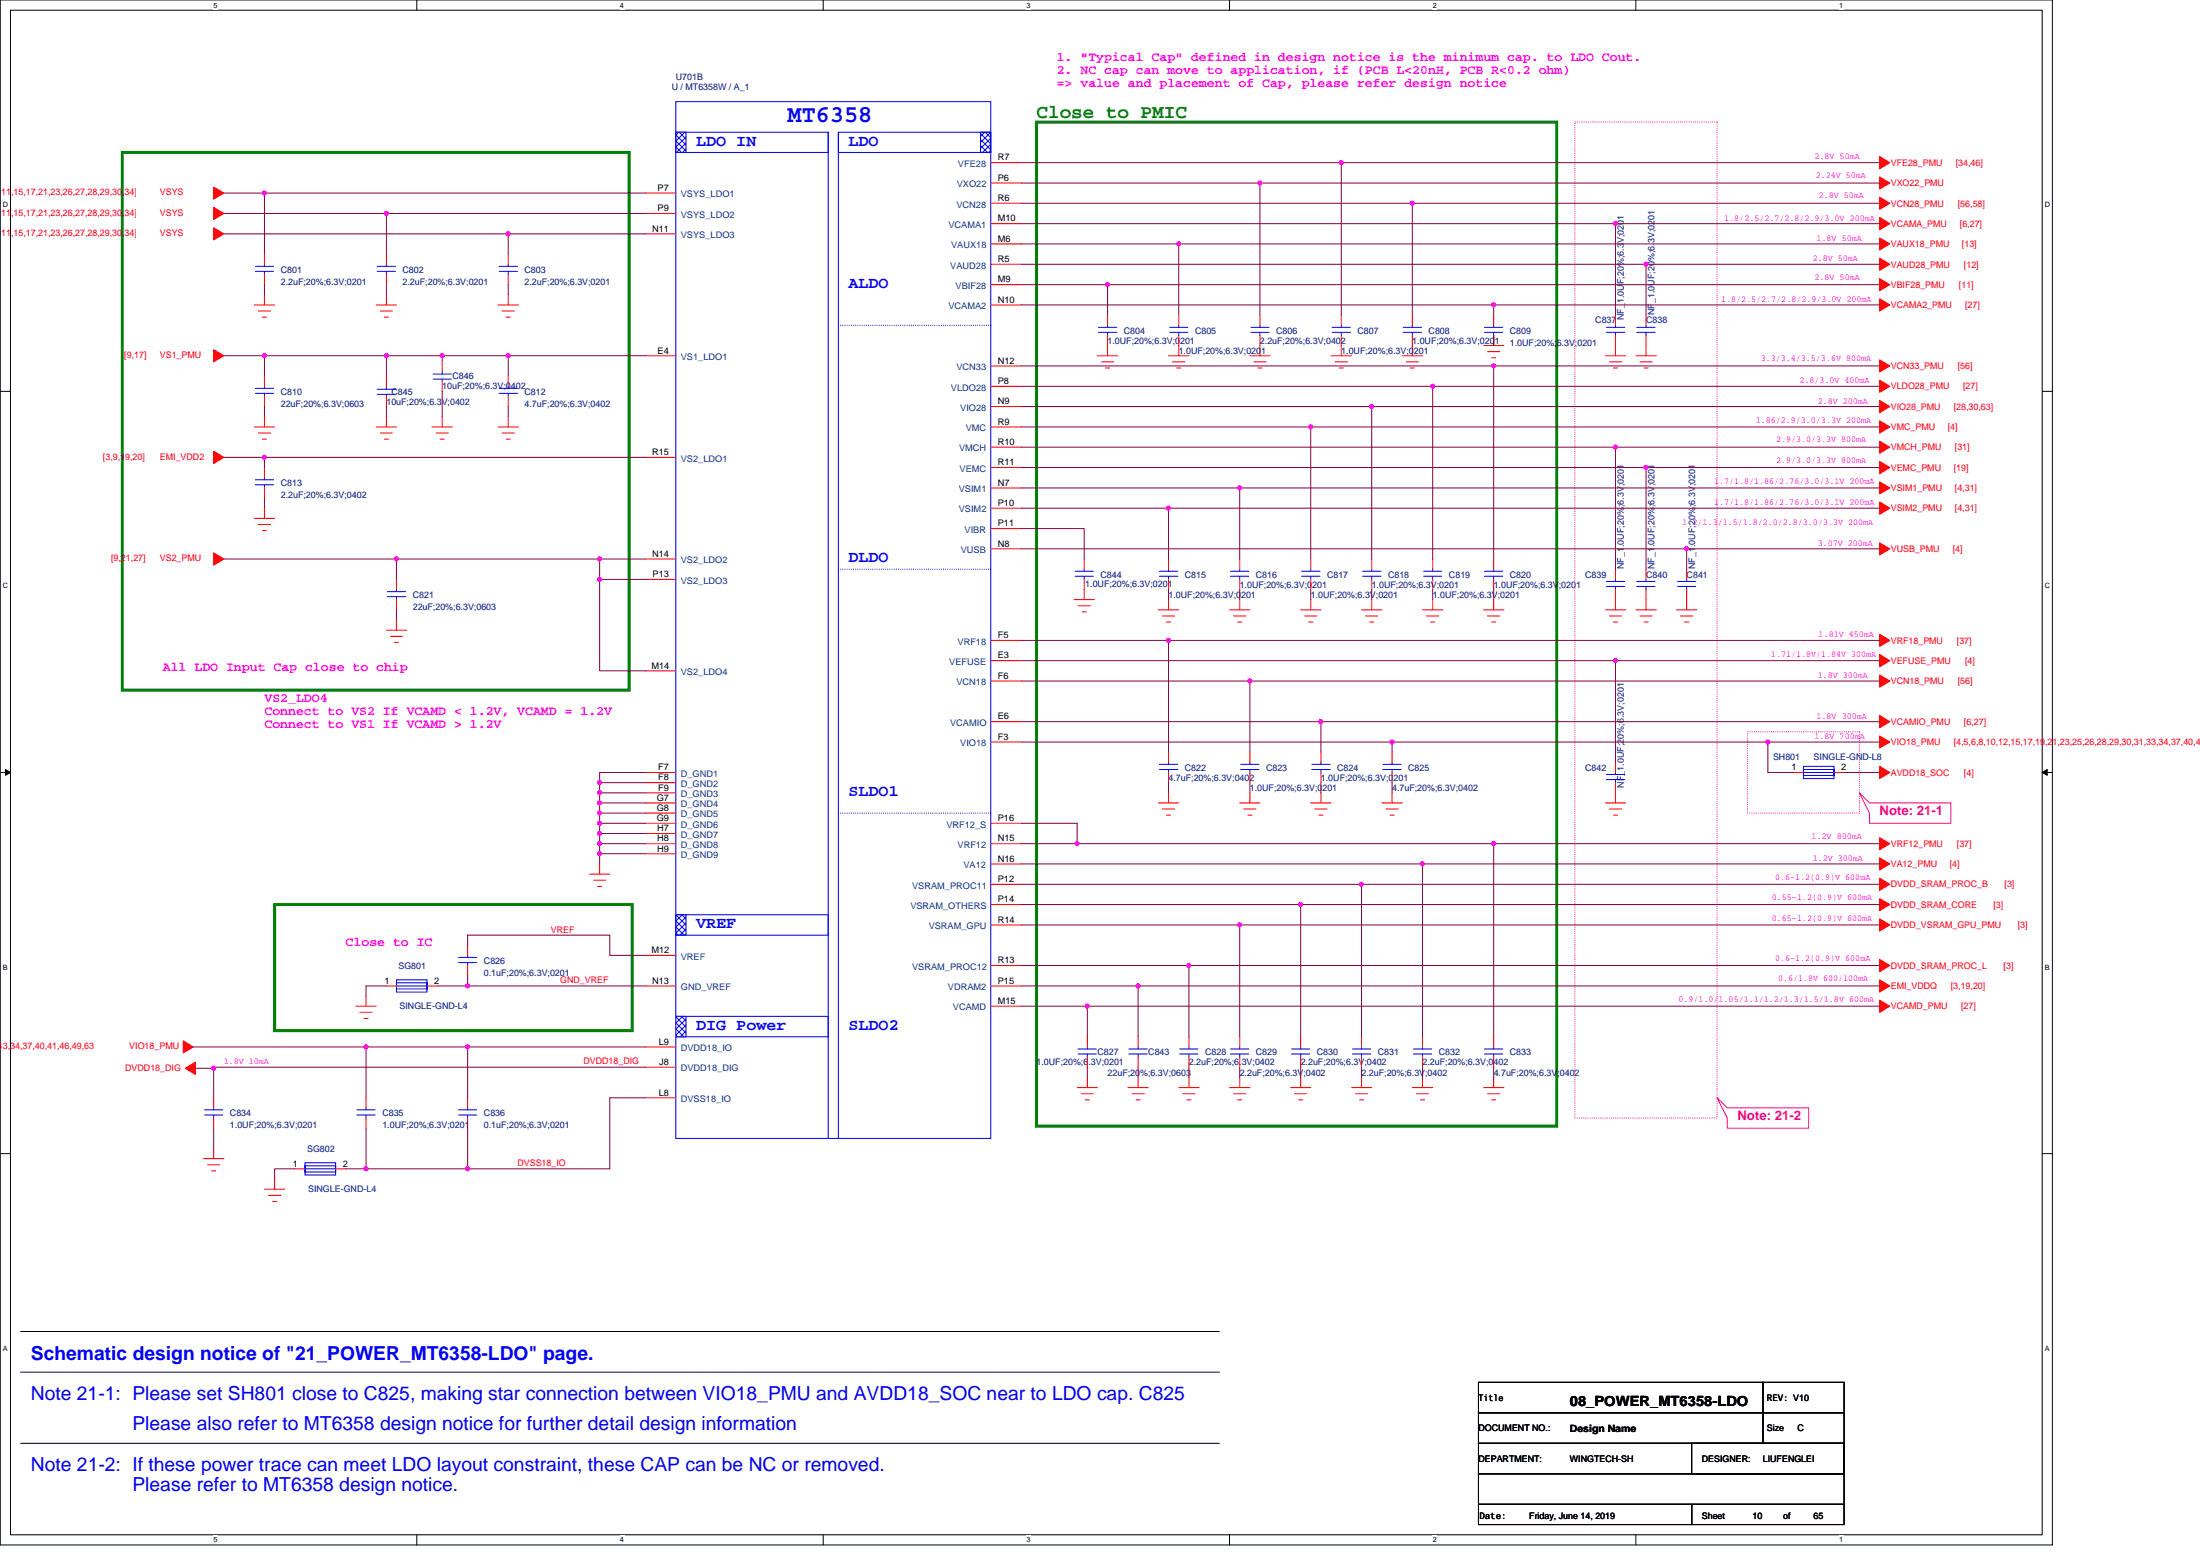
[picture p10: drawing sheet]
<svg xmlns="http://www.w3.org/2000/svg" width="297mm" height="210mm" viewBox="0 0 297 210" stroke-linecap="round" stroke-linejoin="round" font-family="sans-serif">
<path d="M0 0h277.1v208.5h-277.1zM1.4 1.4h274.3v205.7h-274.3z" fill="none" stroke="#000" stroke-width=".14"/>
<g fill="#fff">
<path d="M28.8 .1h.6v1.1h-.6z"/>
<path d="M28.8 207.3h.6v1.1h-.6z"/>
</g>
<path d="M56.3 0v1.4M56.3 207.1v1.4" fill="none" stroke="#000" stroke-width=".14"/>
<g fill="#fff">
<path d="M83.7 .1h.6v1.1h-.6z"/>
<path d="M83.7 207.3h.6v1.1h-.6z"/>
</g>
<path d="M111.1 0v1.4M111.1 207.1v1.4" fill="none" stroke="#000" stroke-width=".14"/>
<g fill="#fff">
<path d="M138.6 .1h.5v1.1h-.5z"/>
<path d="M138.6 207.3h.5v1.1h-.5z"/>
</g>
<path d="M166 0v1.4M166 207.1v1.4" fill="none" stroke="#000" stroke-width=".14"/>
<g fill="#fff">
<path d="M193.4 .1h.6v1.1h-.6z"/>
<path d="M193.4 207.3h.6v1.1h-.6z"/>
</g>
<path d="M220.9 0v1.4M220.9 207.1v1.4" fill="none" stroke="#000" stroke-width=".14"/>
<g fill="#fff">
<path d="M248.3 .1h.6v1.1h-.6z"/>
<path d="M248.3 207.3h.6v1.1h-.6z"/>
<path d="M.4 27.1h.7v1.1h-.7z"/>
<path d="M276.1 27.1h.7v1.1h-.7z"/>
<path d="M.4 78.5h.7v1.1h-.7z"/>
<path d="M276.1 78.5h.7v1.1h-.7z"/>
</g>
<path d="M0 52.8h1.4M275.7 52.8h1.4" fill="none" stroke="#000" stroke-width=".14"/>
<g fill="#fff">
<path d="M.4 130h.7v1.1h-.7z"/>
<path d="M276.1 130h.7v1.1h-.7z"/>
</g>
<path d="M0 104.2h1.4M275.7 104.2h1.4" fill="none" stroke="#000" stroke-width=".14"/>
<path d="M.7 103.8l.7 .4-.7 .4zM275.7 104.2l.7-.4v.8z" fill="#000" stroke="#000" stroke-width=".14"/>
<g fill="#fff">
<path d="M.4 181.4h.7v1.1h-.7z"/>
<path d="M276.1 181.4h.7v1.1h-.7z"/>
</g>
<g fill="none" stroke="#000" stroke-width=".14">
<path d="M0 155.7h1.4M275.7 155.7h1.4M2.8 179.7h161.8M2.8 185.2h161.8M2.8 194.8h161.8M199.6 186.5h38.4v4.1h-38.4zM199.6 190.6h38.4v4.2h-38.4zM199.6 198.9h49.4v4.1h-49.4zM199.6 194.8h49.4v4.1h-49.4zM228.4 194.8h20.6v4.1h-20.6zM238 186.5h11v4.1h-11zM238 190.6h11v4.2h-11z"/>
<path d="M199.6 203h28.8v2.7h-28.8zM228.4 203h20.6v2.7h-20.6z"/>
</g>
<path d="M140 16.5h70.2v135.5h-70.2zM16.5 20.6h68.4v72.5h-68.4zM37.1 122.1h48.3v17h-48.3z" fill="none" stroke="#008000" stroke-width=".4"/>
<path d="M212.6 16.5h19.2v134.4h-19.2zM236 98.8h15.1v10.9h-15.1z" fill="none" stroke="#ff0080" stroke-width=".14" stroke-dasharray="0 .3"/>
<path d="M251.1 107l1.3 1.4h11v2.7h-11v-1.4zM231.8 148.1l1.4 1.4h11v2.8h-11v-1.4z" fill="none" stroke="#ff0080" stroke-width=".14"/>
<g fill="none" stroke="#f00" stroke-width=".14">
<path d="M35.7 39.8v1.3M52.2 39.8v1.3M68.6 39.8v1.3M68.6 34.3v1.4M68.6 37v1.4M34.3 41.1h2.8M34.3 57.6h2.8M34.9 42h1.6M34.9 58.4h1.6M35.4 42.8h.6M35.4 59.3h.6M35.7 56.2v1.4"/>
<path d="M35.7 50.8v1.3M35.7 53.5v1.4M50.8 41.1h2.7M50.8 57.6h2.7M51.3 42h1.7M51.3 58.4h1.7M51.9 42.8h.5M51.9 59.3h.5M52.2 56.2v1.4M52.2 53.5v1.4M52.2 50.8v1.3M58.3 57.6h2.8"/>
<path d="M58.9 58.4h1.6M59.4 59.3h.6M59.7 56.2v1.4M67.2 41.1h2.8M67.2 57.6h2.8M67.8 42h1.6M67.8 58.4h1.6M68.3 42.8h.6M68.3 59.3h.6M68.6 56.2v1.4M68.6 50.8v1.3M68.6 53.5v1.4"/>
<path d="M148.2 48h2.7M148.7 48.8h1.7M149.3 49.7h.5M149.5 45.3v2.7M149.5 42.5v1.4M157.8 48h2.7M158.3 48.8h1.7M158.9 49.7h.5M159.1 45.3v2.7M159.1 42.5v1.4M168.8 48h2.7M169.3 48.8h1.6"/>
<path d="M169.8 49.7h.6M170.1 45.3v2.7M170.1 42.5v1.4M179.7 48h2.8M180.3 48.8h1.6M180.8 49.7h.6M181.1 45.3v2.7M181.1 42.5v1.4M189.3 48h2.8M189.9 48.8h1.6M190.4 49.7h.6M190.7 45.3v2.7"/>
<path d="M190.7 42.5v1.4M200.3 46.6h2.7M200.8 47.5h1.7M201.4 48.3h.5M201.7 45.3v1.3M216.8 48h2.7M217.3 48.8h1.6M217.8 49.7h.6M218.1 46.6v1.4M220.9 48h2.7M221.4 48.8h1.7M222 49.7h.5"/>
<path d="M222.2 45.3v2.7M222.2 42.5v1.4M34.3 70h2.8M34.9 70.8h1.6M35.4 71.6h.6M35.7 68.6v1.4M35.7 63.1v1.4M35.7 65.8v1.4M53.5 78.2v1.4M146.4 78.2v2.7M146.4 75.4v1.4M157.8 75.4v1.4"/>
<path d="M157.8 78.2v1.4M167.4 75.4v1.4M167.4 78.2v1.4M177 75.4v1.4M177 78.2v1.4M185.2 75.4v1.4M185.2 78.2v1.4M193.4 75.4v1.4M193.4 78.2v1.4M227.7 79.6v2.7M227.7 76.8v1.4M52.2 85h2.7"/>
<path d="M52.7 85.9h1.7M53.3 86.7h.5M53.5 83.7v1.3M53.5 80.9v1.4M145 80.9h2.8M145.6 81.7h1.6M146.1 82.6h.6M156.4 82.3h2.7M156.9 83.1h1.7M157.5 83.9h.5M157.8 80.9v1.4M166 82.3h2.8"/>
<path d="M166.6 83.1h1.6M167.1 83.9h.6M167.4 80.9v1.4M175.6 82.3h2.7M176.2 83.1h1.6M176.7 83.9h.5M177 80.9v1.4M183.8 82.3h2.8M184.4 83.1h1.6M184.9 83.9h.6M185.2 80.9v1.4M192.1 82.3h2.7"/>
<path d="M192.6 83.1h1.7M193.2 83.9h.5M193.4 80.9v1.4M200.3 82.3h2.7M200.8 83.1h1.7M201.4 83.9h.5M201.7 80.9v1.4M216.8 82.3h2.7M217.3 83.1h1.6M217.8 83.9h.6M218.1 80.9v1.4M220.9 82.3h2.7"/>
<path d="M221.4 83.1h1.7M222 83.9h.5M222.2 80.9v1.4M226.4 82.3h2.7M226.9 83.1h1.7M227.5 83.9h.5M79.6 118h2.7M80.2 118.8h1.6M80.7 119.6h.5M81 116.6v1.4M156.4 108.4h2.7M156.9 109.2h1.7"/>
<path d="M157.5 110h.5M157.8 107v1.4M157.8 101.5v1.4M157.8 104.2v1.4M167.4 108.4h2.7M167.9 109.2h1.7M168.5 110h.5M168.8 107v1.4M168.8 101.5v1.4M168.8 104.2v1.4M177 108.4h2.7M177.5 109.2h1.7"/>
<path d="M178.1 110h.5M178.3 107v1.4M186.6 108.4h2.7M187.1 109.2h1.7M187.7 110h.5M188 107v1.4M188 101.5v1.4M188 104.2v1.4M216.8 108.4h2.7M217.3 109.2h1.6M217.8 110h.6M218.1 105.6v2.8"/>
<path d="M218.1 102.9v1.3M242.1 104.2h1.4M247.6 104.2h1.4M48 135.8h2.8M48.6 136.6h1.6M49.1 137.4h.6M49.4 134.4v1.4M146.8 139.9v1.4M153.7 139.9v1.4M160.5 139.9v1.4M167.4 139.9v1.4M175.6 139.9v1.4"/>
<path d="M183.8 139.9v1.4M192.1 139.9v1.4M201.7 139.9v1.4M27.5 156.4h2.7M28 157.2h1.7M28.6 158h.5M28.8 155v1.4M28.8 148.1v1.4M28.8 150.9v1.4M37.1 159.1v1.4M39.8 157.7h1.4M45.3 157.7h1.4"/>
<path d="M63.1 148.1v1.4M63.1 150.9v1.4M145.4 146.8h2.8M146 147.6h1.6M146.5 148.4h.6M146.8 145.4v1.4M146.8 142.6v1.4M152.3 146.8h2.7M152.8 147.6h1.7M153.4 148.4h.5M153.7 145.4v1.4M153.7 142.6v1.4"/>
<path d="M159.1 146.8h2.8M159.7 147.6h1.6M160.2 148.4h.6M160.5 145.4v1.4M160.5 142.6v1.4M166 146.8h2.8M166.6 147.6h1.6M167.1 148.4h.6M167.4 145.4v1.4M167.4 142.6v1.4M174.2 146.8h2.8M174.8 147.6h1.6"/>
<path d="M175.3 148.4h.6M175.6 145.4v1.4M175.6 142.6v1.4M182.5 146.8h2.7M183 147.6h1.7M183.6 148.4h.5M183.8 145.4v1.4M183.8 142.6v1.4M190.7 146.8h2.7M191.2 147.6h1.7M191.8 148.4h.5M192.1 145.4v1.4"/>
<path d="M192.1 142.6v1.4M200.3 146.8h2.7M200.8 147.6h1.7M201.4 148.4h.5M201.7 145.4v1.4M201.7 142.6v1.4M35.7 160.5h2.8M36.3 161.3h1.6M36.8 162.1h.6"/>
</g>
<g fill="#f00" stroke="#f00" stroke-width=".14">
<path d="M28.8 47.2l1.4 .8-1.4 .8z"/>
<path d="M28.8 25.3l1.4 .8-1.4 .8z"/>
<path d="M28.8 28l1.4 .8-1.4 .8z"/>
<path d="M28.8 30.7l1.4 .9-1.4 .8z"/>
<path d="M28.8 60.9l1.4 .8-1.4 .8z"/>
<path d="M28.8 74.6l1.4 .8-1.4 .9z"/>
<path d="M24.7 140.5l1.4 .8-1.4 .8z"/>
<path d="M253.8 21.1l1.4 .8-1.4 .9z"/>
<path d="M253.8 23.9l1.4 .8-1.4 .8z"/>
<path d="M253.8 26.6l1.4 .8-1.4 .9z"/>
<path d="M253.8 29.4l1.4 .8-1.4 .8z"/>
<path d="M253.8 32.1l1.4 .8-1.4 .8z"/>
<path d="M253.8 34.8l1.4 .9-1.4 .8z"/>
<path d="M253.8 37.6l1.4 .8-1.4 .8z"/>
<path d="M253.8 40.3l1.4 .8-1.4 .9z"/>
<path d="M253.8 48.6l1.4 .8-1.4 .8z"/>
<path d="M253.8 51.3l1.4 .8-1.4 .8z"/>
<path d="M253.8 54l1.4 .9-1.4 .8z"/>
<path d="M253.8 56.8l1.4 .8-1.4 .8z"/>
<path d="M253.8 59.5l1.4 .8-1.4 .9z"/>
<path d="M253.8 62.3l1.4 .8-1.4 .8z"/>
<path d="M253.8 65l1.4 .8-1.4 .9z"/>
<path d="M253.8 67.8l1.4 .8-1.4 .8z"/>
<path d="M253.8 73.3l1.4 .8-1.4 .8z"/>
<path d="M253.8 85.6l1.4 .8-1.4 .8z"/>
<path d="M253.8 88.3l1.4 .9-1.4 .8z"/>
<path d="M253.8 91.1l1.4 .8-1.4 .8z"/>
<path d="M253.8 96.6l1.4 .8-1.4 .8z"/>
<path d="M253.8 99.3l1.4 .8-1.4 .8z"/>
<path d="M253.8 103.4l1.4 .8-1.4 .9z"/>
<path d="M253.8 113l1.4 .9-1.4 .8z"/>
<path d="M253.8 115.8l1.4 .8-1.4 .8z"/>
<path d="M253.8 118.5l1.4 .8-1.4 .9z"/>
<path d="M253.8 121.3l1.4 .8-1.4 .8z"/>
<path d="M253.8 124l1.4 .8-1.4 .8z"/>
<path d="M253.8 129.5l1.4 .8-1.4 .8z"/>
<path d="M253.8 135l1.4 .8-1.4 .8z"/>
<path d="M25 144.2l1.4-.9v1.7z"/>
<path d="M253.8 132.2l1.4 .9-1.4 .8z"/>
</g>
<g fill="none" stroke="#00f" stroke-width=".14">
<path d="M91.2 17.8h20.6v2.8h-20.6zM67.4 36.6h2.5M67.4 35.9h2.5M68.6 35.7v.2M68.6 36.6v.4M34.5 53.1h2.4M34.5 52.4h2.4M35.7 52.1v.3M35.7 53.1v.4M50.9 52.5h2.5M50.9 53.2h2.5M52.2 53.2v.3"/>
<path d="M52.2 52.1v.4M67.4 53.1h2.5M67.4 52.4h2.5M68.6 52.1v.3M68.6 53.1v.4M148.3 44.9h2.5M148.3 44.2h2.5M149.5 43.9v.3M149.5 44.9v.4M157.9 44.9h2.5M157.9 44.2h2.5M159.1 43.9v.3"/>
<path d="M159.1 44.9v.4M168.9 44.9h2.5M168.9 44.2h2.5M170.1 43.9v.3M170.1 44.9v.4M179.8 44.9h2.5M179.8 44.2h2.5M181.1 43.9v.3M181.1 44.9v.4M189.5 44.9h2.4M189.5 44.2h2.4M190.7 43.9v.3"/>
<path d="M190.7 44.9v.4M221 44.9h2.5M221 44.2h2.5M222.2 43.9v.3M222.2 44.9v.4M34.5 65.4h2.4M34.5 64.7h2.4M35.7 64.5v.2M35.7 65.4v.4M52.3 79.8h2.5M53.5 79.6v.2M145.2 77.8h2.4"/>
<path d="M145.2 77.1h2.4M146.4 76.8v.3M146.4 77.8v.4M156.5 77.8h2.5M156.5 77.1h2.5M157.8 76.8v.3M157.8 77.8v.4M166.1 77.8h2.5M166.1 77.1h2.5M167.4 76.8v.3M167.4 77.8v.4M175.7 77.8h2.5"/>
<path d="M175.7 77.1h2.5M177 76.8v.3M177 77.8v.4M184 77.8h2.5M184 77.1h2.5M185.2 76.8v.3M185.2 77.8v.4M192.2 77.8h2.5M192.2 77.1h2.5M193.4 76.8v.3M193.4 77.8v.4M226.5 79.1h2.5"/>
<path d="M226.5 78.5h2.5M227.7 78.2v.3M227.7 79.1v.5M52.3 80.5h2.5M53.5 80.5v.4M156.5 103.8h2.5M156.5 103.1h2.5M157.8 102.9v.2M157.8 103.8v.4M167.5 103.8h2.5M167.5 103.1h2.5M168.8 102.9v.2"/>
<path d="M168.8 103.8v.4M186.7 103.8h2.5M186.7 103.1h2.5M188 102.9v.2M188 103.8v.4M216.9 105.2h2.5M216.9 104.5h2.5M218.1 104.2v.3M218.1 105.2v.4M243.5 104.2h4.1M243.5 103.8h4.1v.8h-4.1zM243.5 103.4h4.1v1.7h-4.1z"/>
<path d="M27.6 150.5h2.5M27.6 149.8h2.5M28.8 149.5v.3M28.8 150.5v.4M41.2 157.7h4.1M41.2 157.3h4.1v.9h-4.1zM41.2 156.9h4.1v1.7h-4.1zM61.9 150.5h2.5M61.9 149.8h2.5M63.1 149.5v.3M63.1 150.5v.4M145.6 142.2h2.4"/>
<path d="M145.6 141.6h2.4M146.8 141.3v.3M146.8 142.2v.4M152.4 142.2h2.5M152.4 141.6h2.5M153.7 141.3v.3M153.7 142.2v.4M159.3 142.2h2.5M159.3 141.6h2.5M160.5 141.3v.3M160.5 142.2v.4M166.1 142.2h2.5"/>
<path d="M166.1 141.6h2.5M167.4 141.3v.3M167.4 142.2v.4M174.4 142.2h2.4M174.4 141.6h2.4M175.6 141.3v.3M175.6 142.2v.4M182.6 142.2h2.5M182.6 141.6h2.5M183.8 141.3v.3M183.8 142.2v.4M190.8 142.2h2.5"/>
<path d="M190.8 141.6h2.5M192.1 141.3v.3M192.1 142.2v.4M200.4 142.2h2.5M200.4 141.6h2.5M201.7 141.3v.3M201.7 142.2v.4"/>
</g>
<path d="M132.4 17.8h1.4v2.8h-1.4z" fill="#fff"/>
<path d="M132.4 17.8h1.4v2.8h-1.4z" fill-rule="evenodd" fill="#00f" stroke="#00f" stroke-width=".14"/>
<path d="M91.2 17.8h1.4v2.8h-1.4z" fill="#fff"/>
<path d="M91.2 17.8h1.4v2.8h-1.4z" fill-rule="evenodd" fill="#00f" stroke="#00f" stroke-width=".14"/>
<path d="M91.2 13.7h42.6v139.9h-42.6zM111.8 17.8v135.8M113.2 17.8h20.6v2.8h-20.6zM113.2 17.8v135.8" fill="none" stroke="#00f" stroke-width=".14"/>
<path d="M113.2 43.9h20.6M133.8 43.9h.1M113.2 76.8h20.6M133.8 76.8h.1M113.2 109.7h20.6M133.8 109.7h.1" fill="none" stroke="#00f" stroke-width=".14" stroke-dasharray="0 .3"/>
<path d="M91.2 123.4h1.4v2.8h-1.4z" fill="#fff"/>
<path d="M91.2 123.4h1.4v2.8h-1.4z" fill-rule="evenodd" fill="#00f" stroke="#00f" stroke-width=".14"/>
<path d="M91.2 123.4h20.6v2.8h-20.6zM91.2 137.2h20.6v2.7h-20.6z" fill="none" stroke="#00f" stroke-width=".14"/>
<path d="M91.2 137.2h1.4v2.7h-1.4z" fill="#fff"/>
<path d="M91.2 137.2h1.4v2.7h-1.4z" fill-rule="evenodd" fill="#00f" stroke="#00f" stroke-width=".14"/>
<g fill="none" stroke="#f00" stroke-width=".14">
<path d="M35.7 34.3v1.4M35.7 37v1.4M52.2 34.3v1.4M52.2 37v1.4M87.1 26.1h4.1M87.1 28.8h4.1M87.1 31.6h4.1M133.8 38.4h4.1M133.8 27.4h4.1M133.8 30.2h4.1M133.8 24.7h4.1M133.8 32.9h4.1"/>
<path d="M133.8 35.7h4.1M133.8 21.9h4.1M59.7 51.4v1.4M59.7 48.7v1.4M87.1 48h4.1M133.8 52.1h4.1M133.8 57.6h4.1M133.8 54.9h4.1M133.8 49.4h4.1M133.8 41.1h4.1M201.7 42.5v1.4M201.7 45.3v1.3"/>
<path d="M218.1 42.5v1.4M218.1 45.3v1.3M87.1 61.7h4.1M87.1 75.4h4.1M87.1 78.2h4.1M133.8 60.3h4.1M133.8 65.8h4.1M133.8 68.6h4.1M133.8 63.1h4.1M133.8 74.1h4.1M133.8 71.3h4.1M201.7 75.4v1.4"/>
<path d="M201.7 78.2v1.4M218.1 76.8v1.4M218.1 79.6v1.3M222.2 76.8v1.4M222.2 79.6v1.3M87.1 90.5h4.1M133.8 86.4h4.1M133.8 91.9h4.1M133.8 89.2h4.1M133.8 97.4h4.1M87.1 104.2h4.1M87.1 105.6h4.1"/>
<path d="M87.1 107h4.1M87.1 108.4h4.1M87.1 109.7h4.1M87.1 111.1h4.1M87.1 112.5h4.1M87.1 113.9h4.1M87.1 115.2h4.1M133.8 100.1h4.1M133.8 113.9h4.1M133.8 119.3h4.1M133.8 116.6h4.1M133.8 111.1h4.1"/>
<path d="M178.3 101.5v1.4M178.3 104.2v1.4M52.2 133.1h1.3M57.7 133.1h1.3M63.1 127.6v1.3M63.1 130.3v1.4M87.1 128.9h4.1M87.1 133.1h4.1M133.8 130.3h4.1M133.8 122.1h4.1M133.8 124.8h4.1M133.8 133.1h4.1"/>
<path d="M133.8 135.8h4.1M49.4 148.1v1.4M49.4 150.9v1.4M87.1 141.3h4.1M87.1 144h4.1M87.1 148.1h4.1"/>
</g>
<g fill="none" stroke="#00f" stroke-width=".14">
<path d="M34.5 36.6h2.4M34.5 35.9h2.4M35.7 35.7v.2M35.7 36.6v.4M50.9 36.6h2.5M50.9 35.9h2.5M52.2 35.7v.2M52.2 36.6v.4M58.5 50.5h2.4M58.5 51.2h2.4M59.7 51.2v.2M59.7 50.1v.4"/>
<path d="M200.4 44.9h2.5M200.4 44.2h2.5M201.7 43.9v.3M201.7 44.9v.4M216.9 44.9h2.5M216.9 44.2h2.5M218.1 43.9v.3M218.1 44.9v.4M200.4 77.8h2.5M200.4 77.1h2.5M201.7 76.8v.3M201.7 77.8v.4"/>
<path d="M216.9 79.1h2.5M216.9 78.5h2.5M218.1 78.2v.3M218.1 79.1v.5M221 79.1h2.5M221 78.5h2.5M222.2 78.2v.3M222.2 79.1v.5M177.1 103.8h2.5M177.1 103.1h2.5M178.3 102.9v.2M178.3 103.8v.4"/>
<path d="M53.5 132.6h4.2v.9h-4.2zM53.5 132.2h4.2v1.7h-4.2zM53.5 133.1h4.2M61.9 129.9h2.5M61.9 129.2h2.5M63.1 128.9v.3M63.1 129.9v.4M48.2 150.5h2.4M48.2 149.8h2.4M49.4 149.5v.3M49.4 150.5v.4"/>
</g>
<g fill="none" stroke="#800040" stroke-width=".14">
<path d="M30.2 26.1h5.5M30.2 31.6h38.4M30.2 28.8h22M35.7 26.1h51.4M35.7 26.1v8.2M35.7 38.4v1.4M52.2 28.8h34.9M52.2 38.4v1.4M52.2 28.8v5.5M68.6 31.6v2.7M68.6 31.6h18.5M68.6 38.4v1.4"/>
<path d="M137.9 35.7h84.3M137.9 38.4h11.6M137.9 24.7h32.2M137.9 27.4h52.8M137.9 32.9h21.2M137.9 21.9h43.2M137.9 30.2h80.2M149.5 38.4v4.1M149.5 38.4h104.3M159.1 32.9h94.7M159.1 32.9v9.6M170.1 24.7v17.8"/>
<path d="M170.1 24.7h83.7M181.1 21.9h72.7M181.1 21.9v20.6M190.7 27.4h63.1M190.7 27.4v15.1M253.8 30.2h-35.7v12.3M253.8 35.7h-31.6v6.8M30.2 48h5.5v2.8M35.7 54.9v1.3M35.7 48h16.5M52.2 48v2.8M52.2 48h7.5"/>
<path d="M52.2 54.9v1.3M59.7 52.8v3.4M68.6 48v2.8M68.6 48h18.5M68.6 54.9v1.3M68.6 48h-8.9v.7M137.9 54.9h47.3M137.9 52.1h55.5M137.9 57.6h39.1M137.9 41.1h63.8M137.9 49.4h63.8M177 57.6h76.8"/>
<path d="M177 57.6v17.8M185.2 54.9v20.5M185.2 54.9h68.6M193.4 52.1v23.3M193.4 52.1h60.4M201.7 49.4h52.1M201.7 41.1h52.1M201.7 49.4v26M201.7 45.3v1.3M201.7 41.1v1.4M30.2 75.4h23.3M30.2 61.7h5.5"/>
<path d="M35.7 67.2v1.4M35.7 61.7v1.4M35.7 61.7h51.4M53.5 75.4h27.5M53.5 75.4v2.8M81 75.4v2.8h6.1M81 75.4h6.1M81 78.2v12.3h6.1M137.9 63.1h84.3M137.9 68.6h19.9M137.9 71.3h8.5v4.1M137.9 74.1h89.8"/>
<path d="M137.9 65.8h29.5M137.9 60.3h80.2M157.8 68.6v6.8M157.8 79.6v1.3M157.8 68.6h96M167.4 65.8v9.6M167.4 65.8h86.4M167.4 79.6v1.3M177 79.6v1.3M185.2 79.6v1.3M193.4 79.6v1.3M201.7 79.6v1.3"/>
<path d="M253.8 74.1h-26.1v2.7M253.8 60.3h-35.7v16.5M253.8 63.1h-31.6v13.7M53.5 82.3v1.4M137.9 86.4h19.9M137.9 97.4h40.4M137.9 91.9h30.9M137.9 89.2h80.2M157.8 86.4v15.1M157.8 86.4h96M168.8 91.9h85M168.8 91.9v9.6"/>
<path d="M178.3 97.4v4.1M178.3 97.4h75.5M253.8 89.2h-35.7v13.7M81 115.2h6.1M81 115.2v1.4M81 113.9v1.3M81 112.5v1.4M81 111.1v1.4M81 109.7v1.4M81 108.4v1.3M81 107v1.4M81 105.6v1.4"/>
<path d="M81 113.9h6.1M81 112.5h6.1M81 111.1h6.1M81 109.7h6.1M81 108.4h6.1M81 107h6.1M81 105.6h6.1M87.1 104.2h-6.1v1.4M137.9 116.6h54.2M137.9 111.1h7.5v2.8h56.3M137.9 113.9h7.5M137.9 119.3h45.9"/>
<path d="M137.9 100.1h50.1M157.8 105.6v1.4M168.8 105.6v1.4M178.3 105.6v1.4M183.8 119.3v20.6M183.8 119.3h70M188 100.1h50.7M188 105.6v1.4M188 100.1v1.4M192.1 116.6h61.7M192.1 116.6v23.3M201.7 113.9h52.1"/>
<path d="M201.7 113.9v26M249 104.2h4.8M253.8 100.1h-15.1v4.1h3.4M52.2 133.1h-2.8v1.3M59 133.1h4.1M63.1 127.6v-1.4h19.2v2.7h4.8M63.1 131.7v1.4M63.1 133.1h24M137.9 122.1h37.7M137.9 135.8h8.9M137.9 133.1h15.8M137.9 124.8h29.5"/>
<path d="M137.9 130.3h22.6M146.8 135.8v4.1M146.8 135.8h107M160.5 130.3v9.6M160.5 130.3h93.3M167.4 124.8v15.1M167.4 124.8h86.4M175.6 122.1v17.8M175.6 122.1h78.2M253.8 133.1h-100.1v6.8M26.1 141.3h23.3M26.4 144.2h2.4"/>
<path d="M28.8 152.3v2.7M28.8 144.2v3.9M39.8 157.7h-2.7v1.4M46.7 157.7h2.7M49.4 157.7h13.7M49.4 141.3h13.7v6.8M49.4 152.3v5.4M49.4 141.3v6.8M63.1 152.3v5.4M63.1 141.3h24M87.1 144h-58.3v.2M87.1 148.1h-4.8v9.6h-19.2"/>
<path d="M146.8 144v1.4M153.7 144v1.4M160.5 144v1.4M167.4 144v1.4M175.6 144v1.4M183.8 144v1.4M192.1 144v1.4M201.7 144v1.4"/>
</g>
<g fill="#f0f" stroke="#f0f" stroke-width=".14">
<circle cx="49.4" cy="157.7" r=".27"/>
<circle cx="28.8" cy="144.2" r=".27"/>
<circle cx="63.1" cy="133" r=".27"/>
<circle cx="63.1" cy="157.7" r=".27"/>
<circle cx="80.9" cy="115.2" r=".27"/>
<circle cx="80.9" cy="113.8" r=".27"/>
<circle cx="80.9" cy="112.5" r=".27"/>
<circle cx="80.9" cy="111.1" r=".27"/>
<circle cx="80.9" cy="109.7" r=".27"/>
<circle cx="80.9" cy="108.3" r=".27"/>
<circle cx="80.9" cy="107" r=".27"/>
<circle cx="80.9" cy="105.6" r=".27"/>
<circle cx="52.2" cy="48" r=".27"/>
<circle cx="35.7" cy="48" r=".27"/>
<circle cx="59.7" cy="48" r=".27"/>
<circle cx="49.4" cy="141.3" r=".27"/>
<circle cx="63.1" cy="141.3" r=".27"/>
<circle cx="201.7" cy="113.8" r=".27"/>
<circle cx="80.9" cy="75.4" r=".27"/>
<circle cx="53.5" cy="75.4" r=".27"/>
<circle cx="35.7" cy="61.7" r=".27"/>
<circle cx="68.6" cy="48" r=".27"/>
<circle cx="68.6" cy="31.5" r=".27"/>
<circle cx="52.2" cy="28.8" r=".27"/>
<circle cx="35.7" cy="26" r=".27"/>
<circle cx="190.7" cy="27.4" r=".27"/>
<circle cx="218.1" cy="30.2" r=".27"/>
<circle cx="222.2" cy="35.7" r=".27"/>
<circle cx="201.7" cy="41.1" r=".27"/>
<circle cx="201.7" cy="49.4" r=".27"/>
<circle cx="193.4" cy="52.1" r=".27"/>
<circle cx="177" cy="57.6" r=".27"/>
<circle cx="218.1" cy="60.3" r=".27"/>
<circle cx="222.2" cy="63.1" r=".27"/>
<circle cx="227.7" cy="74" r=".27"/>
<circle cx="218.1" cy="89.1" r=".27"/>
<circle cx="168.7" cy="91.9" r=".27"/>
<circle cx="178.3" cy="97.4" r=".27"/>
<circle cx="238.7" cy="100.1" r=".27"/>
<circle cx="192" cy="116.6" r=".27"/>
<circle cx="146.8" cy="135.8" r=".27"/>
<circle cx="80.9" cy="78.2" r=".27"/>
<circle cx="181.1" cy="21.9" r=".27"/>
<circle cx="170.1" cy="24.7" r=".27"/>
<circle cx="160.5" cy="130.3" r=".27"/>
<circle cx="145.4" cy="113.8" r=".27"/>
<circle cx="183.8" cy="119.3" r=".27"/>
<circle cx="175.6" cy="122.1" r=".27"/>
<circle cx="167.4" cy="124.8" r=".27"/>
<circle cx="157.8" cy="86.4" r=".27"/>
<circle cx="187.9" cy="100.1" r=".27"/>
<circle cx="185.2" cy="54.9" r=".27"/>
<circle cx="167.4" cy="65.8" r=".27"/>
<circle cx="157.8" cy="68.6" r=".27"/>
<circle cx="159.1" cy="32.9" r=".27"/>
<circle cx="149.5" cy="38.4" r=".27"/>
<circle cx="153.7" cy="133" r=".27"/>
</g>
<text font-size="3.3" fill="#00f" x="106.3" y="16.5">MT6358</text>
<text font-size="2.6" fill="#008000" x="140" y="15.9">Close to PMIC</text>
<g font-size="2.6" fill="#00f">
<text x="4.2" y="183.5">Schematic design notice of &quot;21_POWER_MT6358-LDO&quot; page.</text>
<text x="4.2" y="188.9">Note 21-1: Please set SH801 close to C825, making star connection between VIO18_PMU and AVDD18_SOC near to LDO cap. C825</text>
<text x="17.9" y="193">Please also refer to MT6358 design notice for further detail design information</text>
<text x="4.2" y="198.5">Note 21-2: If these power trace can meet LDO layout constraint, these CAP can be NC or removed.</text>
<text x="17.9" y="201.2">Please refer to MT6358 design notice.</text>
</g>
<g font-size="2.2" fill="#00f">
<text x="94" y="19.7">LDO IN</text>
<text x="114.6" y="19.7">LDO</text>
<text x="114.6" y="38.9">ALDO</text>
<text x="114.6" y="75.9">DLDO</text>
<text x="114.6" y="107.4">SLDO1</text>
<text x="94" y="125.3">VREF</text>
<text x="94" y="139">DIG Power</text>
<text x="114.6" y="139">SLDO2</text>
</g>
<text font-size="1.9" x="212" y="189.7">08_POWER_MT6358-LDO</text>
<g font-size="1.8" fill="#f0f">
<text x="142.7" y="8.2">1. &quot;Typical Cap&quot; defined in design notice is the minimum cap. to LDO Cout.</text>
<text x="142.7" y="10">2. NC cap can move to application, if (PCB L&lt;20nH, PCB R&lt;0.2 ohm)</text>
<text x="142.7" y="11.7">=&gt; value and placement of Cap, please refer design notice</text>
<text x="22" y="90.6">All LDO Input Cap close to chip</text>
<text x="35.7" y="94.7">VS2_LDO4</text>
<text x="35.7" y="96.5">Connect to VS2 If VCAMD &lt; 1.2V, VCAMD = 1.2V</text>
<text x="35.7" y="98.3">Connect to VS1 If VCAMD &gt; 1.2V</text>
<text x="46.7" y="127.7">Close to IC</text>
</g>
<g font-size="1.8" fill="#ff0080">
<text x="253.8" y="110">Note: 21-1</text>
<text x="234.6" y="151.2">Note: 21-2</text>
</g>
<text font-size="1.4" x="212" y="193.3">Design Name</text>
<g font-size="1.2" fill="#000080">
<text x="91.2" y="10.7">U701B</text>
<text x="90.7" y="12.1">U / MT6358W / A_1</text>
<text x="37.9" y="36.8">C801</text>
<text x="37.9" y="38.4">2.2uF;20%;6.3V;0201</text>
<text x="54.4" y="36.8">C802</text>
<text x="54.4" y="38.4">2.2uF;20%;6.3V;0201</text>
<text x="70.8" y="36.8">C803</text>
<text x="70.8" y="38.4">2.2uF;20%;6.3V;0201</text>
<text x="149.5" y="46.4">1.0UF;20%;6.3V;0201</text>
<text x="151.7" y="45">C804</text>
<text x="159.1" y="47.8">1.0UF;20%;6.3V;0201</text>
<text x="161.4" y="45">C805</text>
<text x="170.1" y="46.4">2.2uF;20%;6.3V;0402</text>
<text x="172.3" y="45">C806</text>
<text x="181.1" y="47.8">1.0UF;20%;6.3V;0201</text>
<text x="183.3" y="45">C807</text>
<text x="190.7" y="46.4">1.0UF;20%;6.3V;0201</text>
<text x="192.9" y="45">C808</text>
<text x="203.9" y="45">C809</text>
<text x="203.9" y="46.7">1.0UF;20%;6.3V;0201</text>
<text x="215.4" y="43.6">C837</text>
<text x="219.3" y="43.2" transform="rotate(-90 219.3 43.2)">NF_1.0UF;20%;6.3V;0201</text>
<text x="222.2" y="43.6">C838</text>
<text x="223.4" y="42.5" transform="rotate(-90 223.4 42.5)">NF_1.0UF;20%;6.3V;0201</text>
<text x="37.9" y="53.3">C810</text>
<text x="52.8" y="53.3">C845</text>
<text x="59.7" y="52.6">10uF;20%;6.3V;0402</text>
<text x="61.1" y="51.2">C846</text>
<text x="70.8" y="53.3">C812</text>
<text x="37.9" y="54.9">22uF;20%;6.3V;0603</text>
<text x="52.2" y="54.6">10uF;20%;6.3V;0402</text>
<text x="70.8" y="54.9">4.7uF;20%;6.3V;0402</text>
<text x="37.9" y="65.6">C813</text>
<text x="37.9" y="67.2">2.2uF;20%;6.3V;0402</text>
<text x="148.6" y="77.9">C844</text>
<text x="160" y="77.9">C815</text>
<text x="169.6" y="77.9">C816</text>
<text x="179.2" y="77.9">C817</text>
<text x="187.4" y="77.9">C818</text>
<text x="195.6" y="77.9">C819</text>
<text x="203.9" y="77.9">C820</text>
<text x="214" y="77.9">C839</text>
<text x="219.3" y="76.8" transform="rotate(-90 219.3 76.8)">NF_1.0UF;20%;6.3V;0201</text>
<text x="222.2" y="77.9">C840</text>
<text x="223.4" y="76.8" transform="rotate(-90 223.4 76.8)">NF_1.0UF;20%;6.3V;0201</text>
<text x="227.7" y="77.9">C841</text>
<text x="228.9" y="76.8" transform="rotate(-90 228.9 76.8)">NF_1.0UF;20%;6.3V;0201</text>
<text x="55.7" y="80.7">C821</text>
<text x="55.7" y="82.3">22uF;20%;6.3V;0603</text>
<text x="146.5" y="79.2">1.0UF;20%;6.3V;0201</text>
<text x="157.8" y="80.7">1.0UF;20%;6.3V;0201</text>
<text x="167.4" y="79.3">1.0UF;20%;6.3V;0201</text>
<text x="177" y="80.7">1.0UF;20%;6.3V;0201</text>
<text x="185.2" y="79.3">1.0UF;20%;6.3V;0201</text>
<text x="193.4" y="80.7">1.0UF;20%;6.3V;0201</text>
<text x="201.7" y="79.3">1.0UF;20%;6.3V;0201</text>
<text x="157.8" y="105.4">4.7uF;20%;6.3V;0402</text>
<text x="160" y="104">C822</text>
<text x="168.8" y="106.7">1.0UF;20%;6.3V;0201</text>
<text x="170.9" y="104">C823</text>
<text x="178.3" y="105.4">1.0UF;20%;6.3V;0201</text>
<text x="180.5" y="104">C824</text>
<text x="188" y="106.7">4.7uF;20%;6.3V;0402</text>
<text x="190.1" y="104">C825</text>
<text x="214" y="104">C842</text>
<text x="219.3" y="106.3" transform="rotate(-90 219.3 106.3)">NF_1.0UF;20%;6.3V;0201</text>
<text x="239.4" y="102.6">SH801</text>
<text x="244.9" y="102.6">SINGLE-GND-L8</text>
<text x="53.8" y="130.7">SG801</text>
<text x="65.3" y="130">C826</text>
<text x="65.3" y="131.7">0.1uF;20%;6.3V;0201</text>
<text x="54" y="136.2">SINGLE-GND-L4</text>
<text x="140" y="143.8">1.0UF;20%;6.3V;0201</text>
<text x="148.2" y="142.4">C827</text>
<text x="155" y="142.4">C843</text>
<text x="160.5" y="143.8">2.2uF;20%;6.3V;0402</text>
<text x="162.7" y="142.4">C828</text>
<text x="169.6" y="142.4">C829</text>
<text x="175.6" y="143.8">2.2uF;20%;6.3V;0402</text>
<text x="177.8" y="142.4">C830</text>
<text x="186" y="142.4">C831</text>
<text x="192.1" y="143.8">2.2uF;20%;6.3V;0402</text>
<text x="194.3" y="142.4">C832</text>
<text x="203.9" y="142.4">C833</text>
<text x="149.5" y="145.1">22uF;20%;6.3V;0603</text>
<text x="167.4" y="145.1">2.2uF;20%;6.3V;0402</text>
<text x="183.8" y="145.1">2.2uF;20%;6.3V;0402</text>
<text x="201.7" y="145.1">4.7uF;20%;6.3V;0402</text>
<text x="31" y="150.6">C834</text>
<text x="31" y="152.3">1.0UF;20%;6.3V;0201</text>
<text x="41.5" y="155.4">SG802</text>
<text x="51.6" y="150.6">C835</text>
<text x="51.6" y="152.3">1.0UF;20%;6.3V;0201</text>
<text x="65.3" y="150.6">C836</text>
<text x="65.3" y="152.3">0.1uF;20%;6.3V;0201</text>
<text x="41.6" y="160.9">SINGLE-GND-L4</text>
</g>
<g font-size="1.2" fill="#004080">
<text x="129.3" y="22.5">VFE28</text>
<text x="91.9" y="26.6">VSYS_LDO1</text>
<text x="91.9" y="29.4">VSYS_LDO2</text>
<text x="129.1" y="28">VCN28</text>
<text x="129.2" y="25.3">VXO22</text>
<text x="91.9" y="32.1">VSYS_LDO3</text>
<text x="128.1" y="30.8">VCAMA1</text>
<text x="128.4" y="33.5">VAUX18</text>
<text x="128.1" y="41.7">VCAMA2</text>
<text x="128.3" y="36.2">VAUD28</text>
<text x="129" y="39">VBIF28</text>
<text x="91.9" y="48.6">VS1_LDO1</text>
<text x="128.4" y="52.7">VLDO28</text>
<text x="129.1" y="50">VCN33</text>
<text x="129.6" y="55.4">VIO28</text>
<text x="130.4" y="58.2">VMC</text>
<text x="91.9" y="62.3">VS2_LDO1</text>
<text x="129.5" y="60.9">VMCH</text>
<text x="129.6" y="63.7">VEMC</text>
<text x="129.5" y="66.4">VSIM1</text>
<text x="129.5" y="69.2">VSIM2</text>
<text x="130.2" y="71.9">VIBR</text>
<text x="91.9" y="76">VS2_LDO2</text>
<text x="129.7" y="74.6">VUSB</text>
<text x="91.9" y="78.8">VS2_LDO3</text>
<text x="128.2" y="89.7">VEFUSE</text>
<text x="129.3" y="87">VRF18</text>
<text x="91.9" y="91.1">VS2_LDO4</text>
<text x="129.1" y="92.5">VCN18</text>
<text x="128.3" y="98">VCAMIO</text>
<text x="129.6" y="100.7">VIO18</text>
<text x="91.9" y="104.8">D_GND1</text>
<text x="91.9" y="106.2">D_GND2</text>
<text x="91.9" y="107.6">D_GND3</text>
<text x="91.9" y="108.9">D_GND4</text>
<text x="91.9" y="110.3">D_GND5</text>
<text x="91.9" y="111.7">D_GND6</text>
<text x="91.9" y="113.1">D_GND7</text>
<text x="127.8" y="111.7">VRF12_S</text>
<text x="91.9" y="114.4">D_GND8</text>
<text x="91.9" y="115.8">D_GND9</text>
<text x="123.1" y="119.9">VSRAM_PROC11</text>
<text x="129.3" y="114.4">VRF12</text>
<text x="130.1" y="117.2">VA12</text>
<text x="122.9" y="122.6">VSRAM_OTHERS</text>
<text x="125.4" y="125.4">VSRAM_GPU</text>
<text x="91.9" y="129.5">VREF</text>
<text x="123.1" y="130.9">VSRAM_PROC12</text>
<text x="91.9" y="133.6">GND_VREF</text>
<text x="128" y="133.6">VDRAM2</text>
<text x="128.7" y="136.4">VCAMD</text>
<text x="91.9" y="141.9">DVDD18_IO</text>
<text x="91.9" y="144.6">DVDD18_DIG</text>
<text x="91.9" y="148.7">DVSS18_IO</text>
</g>
<g font-size="1.2">
<text x="134.7" y="21.7">R7</text>
<text x="88.8" y="25.8">P7</text>
<text x="88.8" y="28.5">P9</text>
<text x="134.7" y="24.4">P6</text>
<text x="134.7" y="27.1">R6</text>
<text x="134.7" y="29.9">M10</text>
<text x="88" y="31.3">N11</text>
<text x="134.7" y="32.6">M6</text>
<text x="134.7" y="35.4">R5</text>
<text x="134.7" y="38.1">M9</text>
<text x="134.7" y="40.9">N10</text>
<text x="88.8" y="47.7">E4</text>
<text x="134.7" y="51.8">P8</text>
<text x="134.7" y="49.1">N12</text>
<text x="134.7" y="57.3">R9</text>
<text x="134.7" y="54.6">N9</text>
<text x="88" y="61.4">R15</text>
<text x="134.7" y="62.8">R11</text>
<text x="134.7" y="60">R10</text>
<text x="134.7" y="65.6">N7</text>
<text x="134.7" y="68.3">P10</text>
<text x="134.7" y="71">P11</text>
<text x="88" y="75.1">N14</text>
<text x="88.1" y="77.9">P13</text>
<text x="134.7" y="73.8">N8</text>
<text x="134.7" y="86.1">F5</text>
<text x="134.7" y="88.9">E3</text>
<text x="87.9" y="90.2">M14</text>
<text x="134.7" y="91.6">F6</text>
<text x="134.7" y="97.1">E6</text>
<text x="134.7" y="99.8">F3</text>
<text x="88.9" y="103.9">F7</text>
<text x="88.9" y="105.3">F8</text>
<text x="88.9" y="106.7">F9</text>
<text x="241.9" y="103.9">1</text>
<text x="248.6" y="103.9">2</text>
<text x="88.7" y="108.1">G7</text>
<text x="88.7" y="109.4">G8</text>
<text x="88.7" y="110.8">G9</text>
<text x="88.7" y="112.2">H7</text>
<text x="88.7" y="113.6">H8</text>
<text x="134.7" y="113.6">N15</text>
<text x="134.7" y="110.8">P16</text>
<text x="88.7" y="114.9">H9</text>
<text x="134.7" y="116.3">N16</text>
<text x="134.7" y="119">P12</text>
<text x="134.7" y="121.8">P14</text>
<text x="134.7" y="124.5">R14</text>
<text x="87.9" y="128.6">M12</text>
<text x="134.7" y="130">R13</text>
<text x="51.9" y="132.8">1</text>
<text x="58.6" y="132.8">2</text>
<text x="88" y="132.8">N13</text>
<text x="134.7" y="135.5">M15</text>
<text x="134.7" y="132.8">P15</text>
<text x="88.9" y="141">L9</text>
<text x="89" y="143.7">J8</text>
<text x="88.9" y="147.8">L8</text>
<text x="39.6" y="157.4">1</text>
<text x="46.3" y="157.4">2</text>
<text x="199.6" y="189.1">Title</text>
<text x="238.6" y="189.1">REV: V10</text>
<text x="199.6" y="193.1">DOCUMENT NO.:</text>
<text x="199.6" y="197.3">DEPARTMENT:</text>
<text x="212" y="197.3">WINGTECH-SH</text>
<text x="229.8" y="197.3">DESIGNER:</text>
<text x="238" y="197.3">LIUFENGLEI</text>
<text x="238.6" y="193.1">Size</text>
<text x="242.7" y="193.1">C</text>
<text x="199.7" y="205">Date:</text>
<text x="206.5" y="204.9">Friday, June 14, 2019</text>
<text x="229.8" y="204.9">Sheet</text>
<text x="236.6" y="204.9">10</text>
<text x="240.8" y="204.9">of</text>
<text x="244.9" y="204.9">65</text>
</g>
<g font-size="1.2" fill="#f0f">
<text x="245" y="21.4">2.8V 50mA</text>
<text x="232.8" y="29.8">1.8/2.5/2.7/2.8/2.9/3.0V 200mA</text>
<text x="245.1" y="24">2.24V 50mA</text>
<text x="245.6" y="26.8">2.8V 50mA</text>
<text x="244.7" y="35.3">2.8V 50mA</text>
<text x="245.3" y="32.5">1.8V 50mA</text>
<text x="232.4" y="40.7">1.8/2.5/2.7/2.8/2.9/3.0V 200mA</text>
<text x="245" y="37.7">2.8V 50mA</text>
<text x="237.7" y="48.7">3.3/3.4/3.5/3.6V 800mA</text>
<text x="242.9" y="51.7">2.8/3.0V 400mA</text>
<text x="237.1" y="57.1">1.86/2.9/3.0/3.3V 200mA</text>
<text x="239.8" y="59.7">2.9/3.0/3.3V 800mA</text>
<text x="245.4" y="54.5">2.8V 200mA</text>
<text x="231.4" y="65.3">1.7/1.8/1.86/2.76/3.0/3.1V 200mA</text>
<text x="239.8" y="62.4">2.9/3.0/3.3V 800mA</text>
<text x="227.2" y="70.8">1.2/1.3/1.5/1.8/2.0/2.8/3.0/3.3V 200mA</text>
<text x="231.4" y="68.2">1.7/1.8/1.86/2.76/3.0/3.1V 200mA</text>
<text x="245.4" y="73.7">3.07V 200mA</text>
<text x="239.1" y="88.6">1.71/1.8V/1.84V 300mA</text>
<text x="245.6" y="86">1.81V 450mA</text>
<text x="245.4" y="91.5">1.8V 300mA</text>
<text x="245" y="99.7">1.8V 700mA</text>
<text x="245.3" y="97">1.8V 300mA</text>
<text x="244.6" y="113.2">1.2V 800mA</text>
<text x="239.7" y="118.8">0.6~1.2(0.9)V 600mA</text>
<text x="244.7" y="116.2">1.2V 300mA</text>
<text x="239.2" y="121.4">0.55~1.2(0.9)V 600mA</text>
<text x="239.2" y="124.3">0.65~1.2(0.9)V 600mA</text>
<text x="239.7" y="129.6">0.6~1.2(0.9)V 600mA</text>
<text x="226.6" y="135.3">0.9/1.0/1.05/1.1/1.2/1.3/1.5/1.8V 600mA</text>
<text x="240.1" y="132.4">0.6/1.8V 600/100mA</text>
<text x="30.2" y="143.6">1.8V 10mA</text>
</g>
<g font-size="1.2" fill="#f00">
<text x="255.3" y="22.4">VFE28_PMU</text>
<text x="264.1" y="22.4">[34,46]</text>
<text x="-.2" y="26.4">,</text>
<text x="-.2" y="29.1">,</text>
<text x=".2" y="26.4">11,15,17,21,23,26,27,28,29,30,34]</text>
<text x=".2" y="29.1">11,15,17,21,23,26,27,28,29,30,34]</text>
<text x="21.6" y="26.4">VSYS</text>
<text x="21.6" y="29.1">VSYS</text>
<text x="255.3" y="25.1">VXO22_PMU</text>
<text x="255.3" y="27.9">VCN28_PMU</text>
<text x="264.3" y="27.9">[56,58]</text>
<text x="-.2" y="31.9">,</text>
<text x=".2" y="31.9">11,15,17,21,23,26,27,28,29,30,34]</text>
<text x="21.6" y="31.9">VSYS</text>
<text x="255.3" y="30.6">VCAMA_PMU</text>
<text x="255.3" y="33.4">VAUX18_PMU</text>
<text x="264.6" y="30.6">[6,27]</text>
<text x="264.9" y="33.4">[13]</text>
<text x="255.3" y="36.1">VAUD28_PMU</text>
<text x="255.3" y="38.8">VBIF28_PMU</text>
<text x="255.3" y="41.6">VCAMA2_PMU</text>
<text x="264.5" y="38.8">[11]</text>
<text x="265.2" y="36.1">[12]</text>
<text x="265.3" y="41.6">[27]</text>
<text x="16.8" y="48.3">[9,17]</text>
<text x="21.6" y="48.3">VS1_PMU</text>
<text x="255.3" y="49.8">VCN33_PMU</text>
<text x="255.3" y="52.6">VLDO28_PMU</text>
<text x="264.3" y="49.8">[56]</text>
<text x="265" y="52.6">[27]</text>
<text x="255.3" y="55.3">VIO28_PMU</text>
<text x="255.3" y="58">VMC_PMU</text>
<text x="263" y="58">[4]</text>
<text x="263.8" y="55.3">[28,30,63]</text>
<text x="13.9" y="62">[3,9,19,20]</text>
<text x="21.6" y="62">EMI_VDD2</text>
<text x="255.3" y="60.8">VMCH_PMU</text>
<text x="255.3" y="63.5">VEMC_PMU</text>
<text x="263.8" y="63.5">[19]</text>
<text x="263.9" y="60.8">[31]</text>
<text x="255.3" y="66.3">VSIM1_PMU</text>
<text x="255.3" y="69">VSIM2_PMU</text>
<text x="263.9" y="66.3">[4,31]</text>
<text x="263.9" y="69">[4,31]</text>
<text x="15" y="75.7">[9,21,27]</text>
<text x="21.6" y="75.7">VS2_PMU</text>
<text x="255.3" y="74.5">VUSB_PMU</text>
<text x="263.7" y="74.5">[4]</text>
<text x="255.3" y="86.8">VRF18_PMU</text>
<text x="255.3" y="89.6">VEFUSE_PMU</text>
<text x="264.2" y="86.8">[37]</text>
<text x="265.3" y="89.6">[4]</text>
<text x="255.3" y="92.3">VCN18_PMU</text>
<text x="264.3" y="92.3">[56]</text>
<text x="255.3" y="97.8">VCAMIO_PMU</text>
<text x="255.3" y="100.6">VIO18_PMU</text>
<text x="263.8" y="100.6">[4,5,6,8,10,12,15,17,19,21,23,25,26,28,29,30,31,33,34,37,40,4</text>
<text x="265.2" y="97.8">[6,27]</text>
<text x="255.3" y="104.7">AVDD18_SOC</text>
<text x="265.2" y="104.7">[4]</text>
<text x="255.3" y="114.3">VRF12_PMU</text>
<text x="255.3" y="117">VA12_PMU</text>
<text x="255.3" y="119.8">DVDD_SRAM_PROC_B</text>
<text x="263.2" y="117">[4]</text>
<text x="264.2" y="114.3">[37]</text>
<text x="270.7" y="119.8">[3]</text>
<text x="74.4" y="125.9">VREF</text>
<text x="255.3" y="122.5">DVDD_SRAM_CORE</text>
<text x="255.3" y="125.3">DVDD_VSRAM_GPU_PMU</text>
<text x="269.2" y="122.5">[3]</text>
<text x="272.4" y="125.3">[3]</text>
<text x="255.3" y="130.7">DVDD_SRAM_PROC_L</text>
<text x="270.5" y="130.7">[3]</text>
<text x="75.6" y="132.7">GND_VREF</text>
<text x="255.3" y="136.2">VCAMD_PMU</text>
<text x="255.3" y="133.5">EMI_VDDQ</text>
<text x="263.4" y="133.5">[3,19,20]</text>
<text x="264.8" y="136.2">[27]</text>
<text x="-.3" y="141.6">3</text>
<text x=".4" y="141.6">3,34,37,40,41,46,49,63</text>
<text x="17.5" y="141.6">VIO18_PMU</text>
<text x="78.8" y="143.6">DVDD18_DIG</text>
<text x="16.9" y="144.6">DVDD18_DIG</text>
<text x="69.9" y="157.4">DVSS18_IO</text>
</g>
<g font-size="1">
<text x="28.8" y="1">5</text>
<text x="83.7" y="1">4</text>
<text x="138.6" y="1">3</text>
<text x="193.4" y="1">2</text>
<text x="248.3" y="1">1</text>
<text x=".4" y="28">D</text>
<text x="276.1" y="28">D</text>
<text x=".4" y="79.4">C</text>
<text x="276.1" y="79.4">C</text>
<text x=".4" y="130.9">B</text>
<text x="276.1" y="130.9">B</text>
<text x=".4" y="182.3">A</text>
<text x="276.1" y="182.3">A</text>
<text x="28.8" y="208.2">5</text>
<text x="83.7" y="208.2">4</text>
<text x="138.6" y="208.2">3</text>
<text x="193.4" y="208.2">2</text>
<text x="248.3" y="208.2">1</text>
</g>
</svg>
